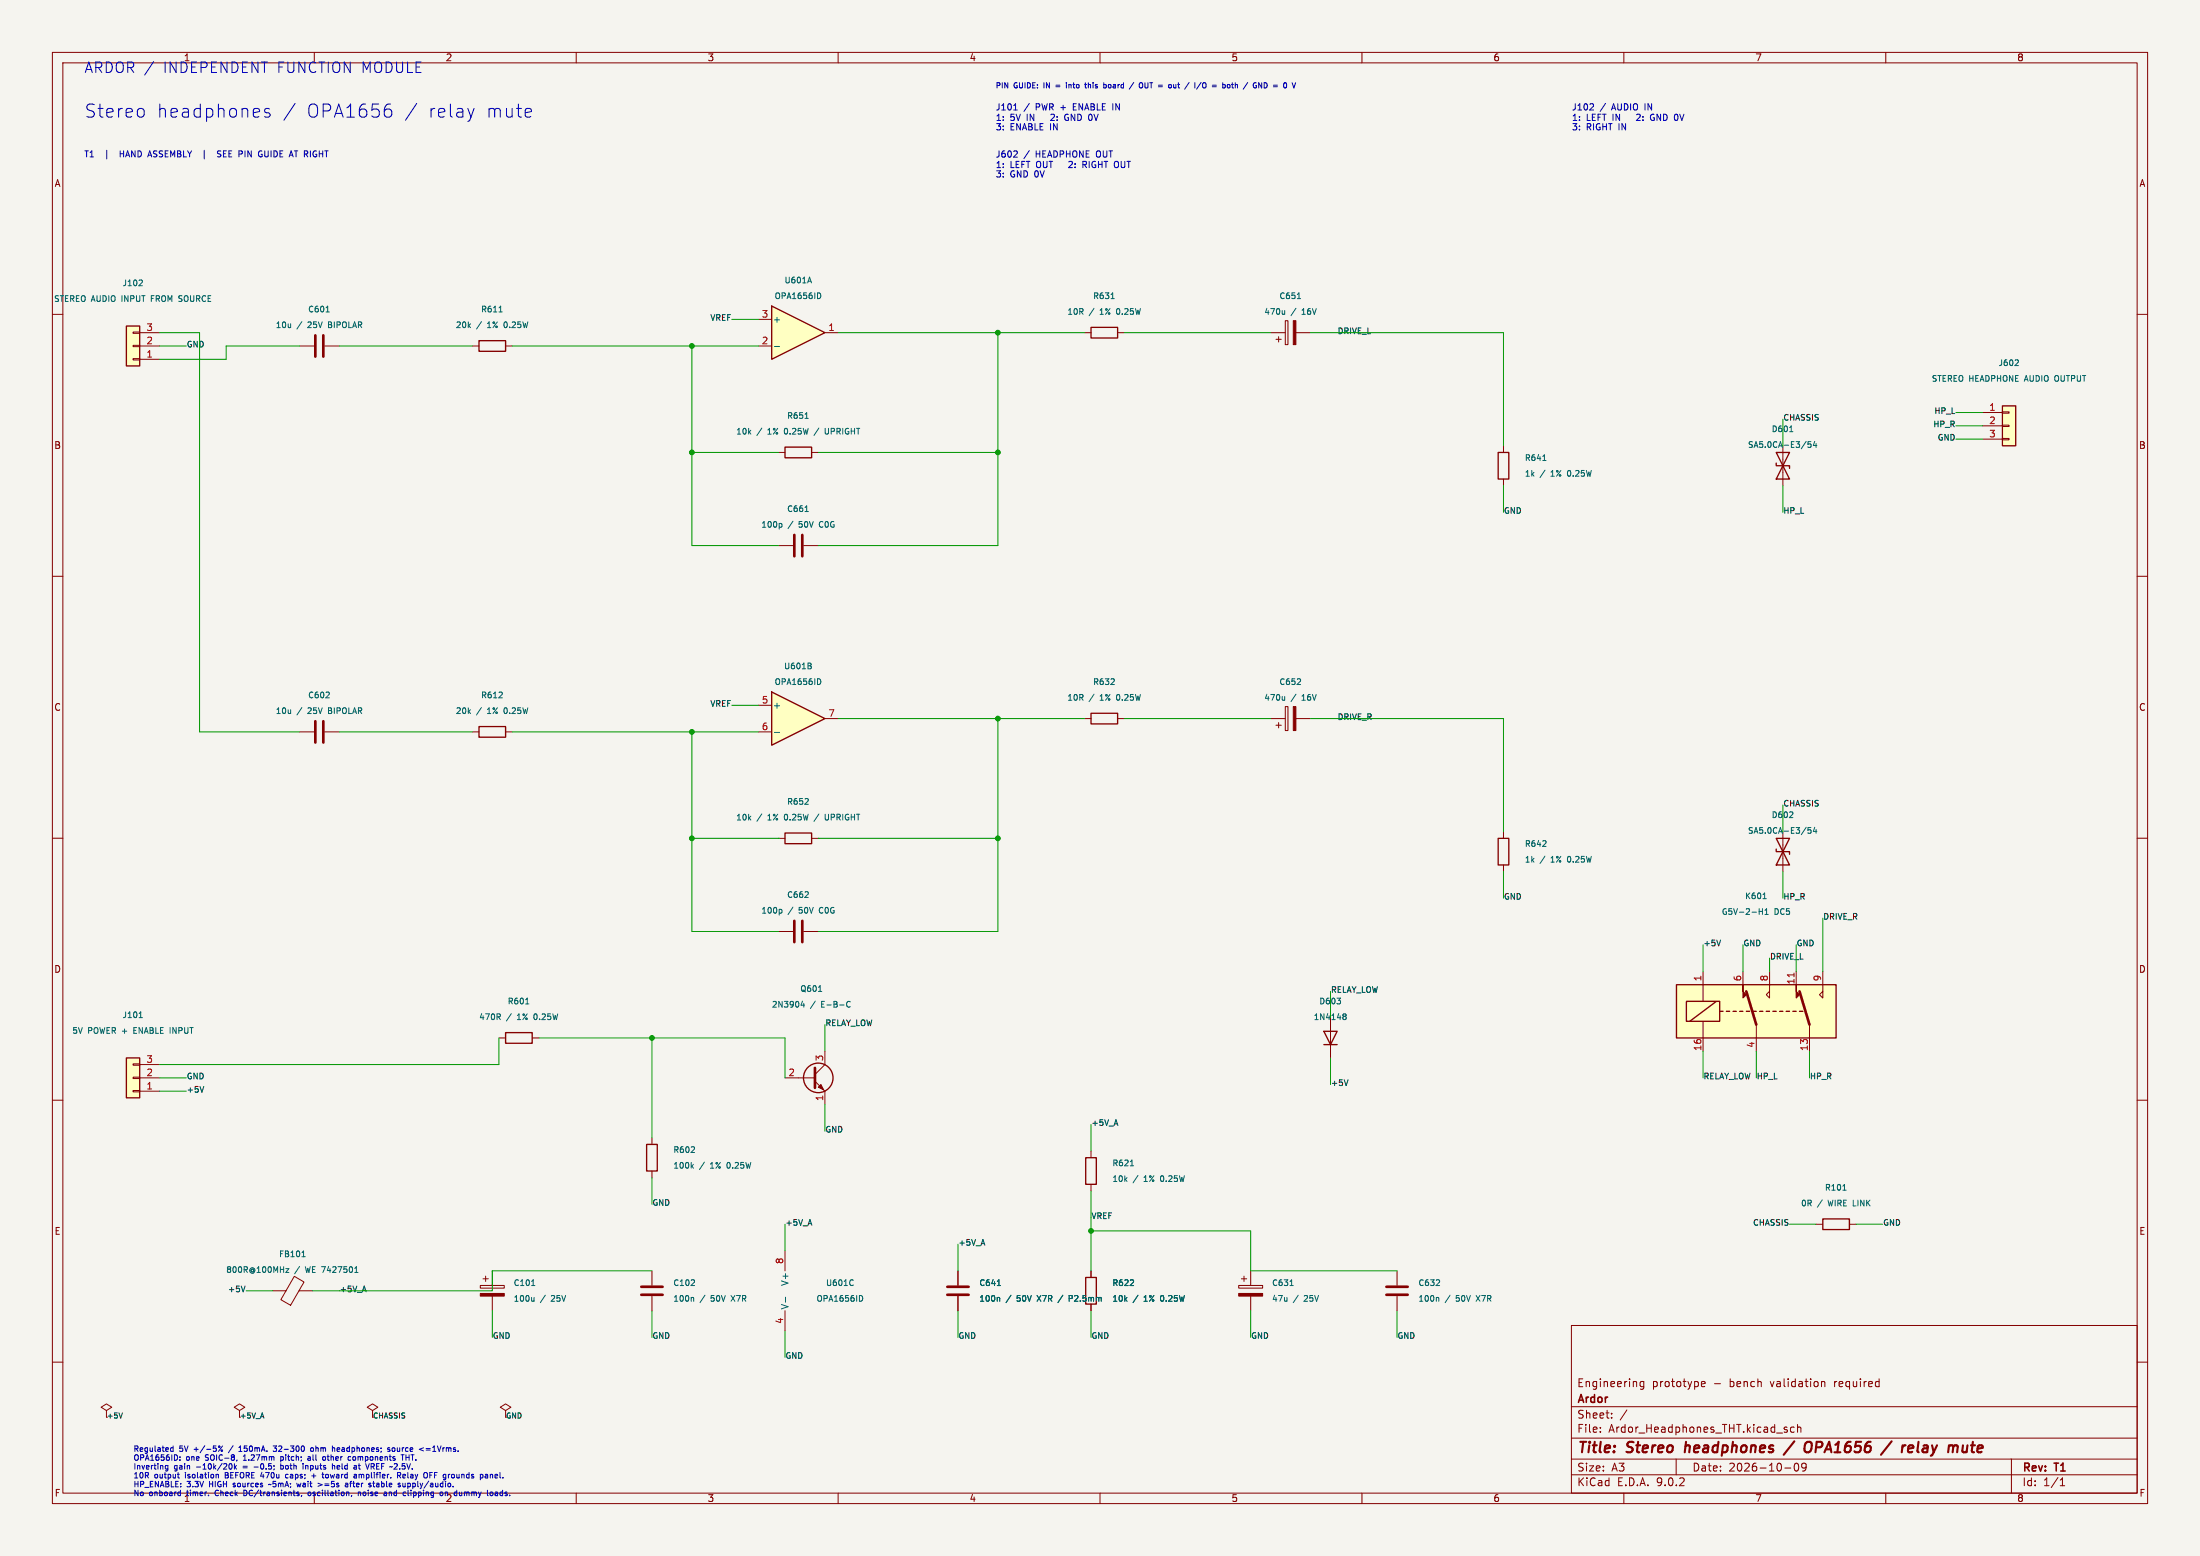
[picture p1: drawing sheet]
<svg xmlns="http://www.w3.org/2000/svg" width="420mm" height="297mm" viewBox="0 0 420 297" stroke-linecap="round" stroke-linejoin="round" font-family="sans-serif">
<path d="M0 0h420v297h-420z" fill="#f5f4ef" stroke="#f5f4ef" stroke-width=".19"/>
<g fill="none" stroke="#840000" stroke-width=".19">
<path d="M10 10h400v277h-400zM12 12h396v273h-396zM60 10v2M110 10v2M160 10v2M210 10v2M260 10v2M310 10v2M360 10v2M10 60h2M207 63.5h1.3M213.4 63.5h1.2"/>
<path d="M408 60h2M10 110h2M408 110h2M207 137.2h1.3M213.4 137.2h1.2M242.6 137.2h2.8M243.6 138.4h1M244.1 137.9v1M245.4 134.9h.5v4.5h-.5zM247.4 137.2h2.8M10 160h2M408 160h2"/>
<path d="M10 210h2M408 210h2M52.1 246.4h2.5M56.2 243.6l1.8 1.1-2.5 4.4-1.9-1zM57.1 246.4h2.6M300 253h108v32h-108zM10 260h2M20.3 269.2l1-.6-1-.6-1 .6 1 .6v1.3M45.7 269.2l1-.6-1-.6-1 .6 1 .6v1.3M71.1 269.2l1-.6-1-.6-1 .6 1 .6v1.3M300 278.5h108M300 274.5h108"/>
<path d="M300 268.5h108M305.5 273.2v.2M305.5 272.5v.1M307.7 270.5v.2M307.7 269.8v.1M310.6 269.1l-1.3 1.9M313.8 263.7v1.2l-.3 .3-.3-.1M313.8 263.8l-.4-.1-.3 .3 .1 .6h.6M320 278.5v3M324.8 264.2l.7-.2-.1-.2-.4-.1-.2 .2 .1 .7h.5M340.8 272.9l.4 .1v.2l-.2 .2h-.3M340.8 272.4l.4 .1"/>
<path d="M342.5 272.5l-.4-.1-.3 .3 .1 .6h.6M342.7 279.4l.2-.1a.8 .8 0 0 1 .5 .7 .8 .8 0 0 1-.5 .8l-.2-.2-.2-.4zM343.2 272.5l.2-.1 .3 .1 .1 .9M343.2 271.9v1.5M344.8 279.9l-.3 .3h-.3l-.3-.3 .2-.5 .4-.1 .2 .1a.99 .99 0 0 1-.3 1.4h-.3M347.7 263.8l.2-.1 .4 .1 .1 .9M347.7 263.7v1M384 278.5v6.5M408 260h2M60 285v2M110 285v2M160 285v2"/>
<path d="M210 285v2M260 285v2M300 281.5h108M310 285v2M340.7 280.2h1.2M360 285v2M393.3 283.6h.9M393.3 282.5l.4-.4v1.5"/>
</g>
<path d="M321.9 275.2l-.3 2M342.5 275.1l-2 2.6M344.7 275.5a.69 .69 0 0 1 1.1 0 1.47 1.47 0 0 1-.6 1.7l-.5-.1M361.1 275.1l-2 2.6M364.6 275.9l.6 .1 .1 .3-1 .2M365.1 277.1l-.2 .1M366.3 275.2l-.3 1.7 .3 .3M375.5 277l-.6 .2M375.6 275.9l-.2 1.3" fill="none" stroke="#840000" stroke-width=".4"/>
<path d="M212.1 57h.6M212.1 130.7h.6M212.7 129.7v.3M245.3 132.9v.8M245.3 133.6l-.2 .1M247.6 130.7h.7M248.2 129.7v.3M57.6 239.9h.7M57.8 238.9l.1-.1v1.1M54.6 242.1h.5l-.5 .8h.5M67.7 242.9h.6M67.9 241.9l.1-.1v1.1" fill="none" stroke="#006464" stroke-width=".19"/>
<path d="M246.9 134.9h.5v4.5h-.5z" fill="#840000" stroke="#840000" stroke-width=".19"/>
<path d="M208.3 62.5h5.1v2h-5.1zM208.3 136.1h5.1v2.1h-5.1z" fill="none" stroke="#840000" stroke-width=".25"/>
<path d="M147.3 58.4l10.2 5.1-10.2 5.1z" fill="#ffffc2"/>
<path d="M147.3 58.4l10.2 5.1-10.2 5.1z" fill="none" stroke="#840000" stroke-width=".25"/>
<path d="M144.8 61h2.5M144.8 66h2.5M157.5 63.5h2.5" fill="none" stroke="#840000" stroke-width=".19"/>
<path d="M154.5 52.9l.4 1.1M156.3 55.9a.59 .59 0 0 1 .4 .6 .59 .59 0 0 1-.4 .5M147.8 66.1h1" fill="none" stroke="#006464" stroke-width=".19"/>
<path d="M147.3 132.1l10.2 5.1-10.2 5z" fill="#ffffc2"/>
<g fill="none" stroke="#840000" stroke-width=".25">
<path d="M147.3 132.1l10.2 5.1-10.2 5z"/>
<circle cx="156.2" cy="205.7" r="2.82"/>
</g>
<path d="M148.6 104.1h2.8M153.4 104.1h2.8M144.8 134.6h2.5M144.8 139.7h2.5M157.5 137.2h2.5M149.9 205.7h5.7M155.6 206.4l1.9 1.9v2.5M157.5 200.7v2.5l-1.9 1.9M96.5 269.2l1-.6-1-.6-1 .6 1 .6v1.3" fill="none" stroke="#840000" stroke-width=".19"/>
<path d="M149.1 99.9l.2 .2v.3l-.2 .2M153.7 97.6h.6M147.8 139.8h1M154.6 127.1l.3 .2-.2 .4M154.7 126.6l.1 .2-.1 .2M156.3 129.6a.59 .59 0 0 1 .4 .5 .59 .59 0 0 1-.4 .6M153.2 191.1l-.3 .8h.7M153.4 191.5v.7M156.2 189.2h.7M162.3 191.2a.49 .49 0 0 0-.7 .5 .49 .49 0 0 0 .7 .4" fill="none" stroke="#006464" stroke-width=".19"/>
<path d="M151.6 102.1v4.1M153.2 102.1v4.1M155.6 203.8v3.8" fill="none" stroke="#840000" stroke-width=".51"/>
<path d="M156.2 207.5l.5-.5 .5 1z" fill="#840000" stroke="#840000" stroke-width=".19"/>
<path d="M24.1 201.9h2.6v7.7h-2.6z" fill="#ffffc2"/>
<path d="M149.9 85.3h5v2.1h-5zM91.4 138.7h5.1v2h-5.1zM149.9 159h5v2h-5zM96.5 197.1h5.1v2h-5.1zM24.1 201.9h2.6v7.7h-2.6z" fill="none" stroke="#840000" stroke-width=".25"/>
<g fill="none" stroke="#840000" stroke-width=".19">
<path d="M148.6 86.4h1.3M154.9 86.4h1.3M57.1 139.7h2.8M62 139.7h2.8M90.2 139.7h1.2M96.5 139.7h1.3M148.6 177.8h2.8M148.6 160h1.3M153.4 177.8h2.8M154.9 160h1.3M95.2 198.1h1.3M101.6 198.1h1.3"/>
<path d="M25.4 208.2h1.3v.2h-1.3zM25.4 205.6h1.3v.3h-1.3zM25.4 203.1h1.3v.2h-1.3zM26.7 208.3h3.8M26.7 205.7h3.8M26.7 203.2h3.8"/>
</g>
<g fill="none" stroke="#006464" stroke-width=".19">
<path d="M153.7 79.9h.6M156.3 81.7l-.9 1.4M157.5 81.8v.9l.5 .2M62.2 133.2h.7M62.8 132.2v.4M95.2 133.2h.7M95.8 132.2v.4M153.6 153.5h.7M154.3 152.5v.4M156.3 155.4l-.9 1.4M157.5 155.4v.9l.5 .2M149.1 173.6l.2 .2v.3l-.2 .2"/>
<path d="M153.6 171.3h.7M154.3 170.3v.4M26.6 194.2h.6M26.8 193.3l.1-.2v1.1M32.5 196.1v1.1M95.2 194.1l.3 .5M95.5 193.6v.4M100.3 191.6h.7"/>
</g>
<path d="M60.2 137.7v4M61.7 137.7v4M151.6 175.8v4M153.2 175.8v4" fill="none" stroke="#840000" stroke-width=".51"/>
<path d="M382.3 77.5h2.5v7.6h-2.5z" fill="#ffffc2"/>
<path d="M91.4 65h5.1v2.1h-5.1zM382.3 77.5h2.5v7.6h-2.5z" fill="none" stroke="#840000" stroke-width=".25"/>
<path d="M57.1 66h2.8M62 66h2.8M90.2 66h1.2M96.5 66h1.3M378.5 78.7h3.8M382.3 78.6h1.2v.3h-1.2zM378.5 81.3h3.8M378.5 83.8h3.8M382.3 81.2h1.2v.2h-1.2zM382.3 83.7h1.2v.2h-1.2z" fill="none" stroke="#840000" stroke-width=".19"/>
<path d="M62.2 59.5h.7M95.3 59.5h.6M385.1 68.7l.2 .2v.3l-.7 .6h.7" fill="none" stroke="#006464" stroke-width=".19"/>
<path d="M60.2 64v4.1M61.7 64v4.1" fill="none" stroke="#840000" stroke-width=".51"/>
<path d="M24.1 62.2h2.6v7.7h-2.6z" fill="#ffffc2"/>
<path d="M24.1 62.2h2.6v7.7h-2.6zM286 86.4h2v5h-2zM339.1 86.4h2.5l-2.5 5h2.5zM339.1 88.4v.5h2.5v.5M286 160h2v5.1h-2zM339.1 160h2.5l-2.5 5.1h2.5zM339.1 162.1v.5h2.5v.5M252.7 196.9h2.6l-1.3 2.5zM252.7 199.4h2.6M123.4 218.4h2.1v5.1h-2.1zM348 232.7h5.1v2h-5.1z" fill="none" stroke="#840000" stroke-width=".25"/>
<g fill="none" stroke="#840000" stroke-width=".19">
<path d="M25.4 68.5h1.3v.2h-1.3zM25.4 65.9h1.3v.3h-1.3zM25.4 63.4h1.3v.2h-1.3zM26.7 68.6h3.8M26.7 66h3.8M26.7 63.5h3.8M287 85.1v1.3M287 91.4v1.3M340.4 85.1v7.6M287 158.8v1.2M340.4 158.8v7.6M287 165.1v1.3"/>
<path d="M254 194.3v7.6M124.5 217.2v1.2M124.5 223.5v1.3M149.9 238.8v3.8M346.7 233.7h1.3M353.1 233.7h1.2M124.5 242.6v2.8M124.5 247.4v2.8M149.9 250.2v3.8M182.9 242.6v2.8M182.9 247.4v2.8M236.5 245.4h4.5v.5h-4.5z"/>
<path d="M237 244.1h1M237.5 243.6v1M238.8 242.6v2.8M238.8 247.4v2.8M266.7 242.6v2.8M266.7 247.4v2.8"/>
</g>
<g fill="none" stroke="#006464" stroke-width=".19">
<path d="M27 53.4l.2 .3-.1 .2-.6 .6h.7M294.5 87.9h.6M341.6 82.4h.7M345.7 84.3h-.5l-.1 .5h.6v.5l-.2 .1-.4-.1M346.4 84.2l-.2 .8h.7M346.7 84.7v.7M341.6 156.1h.7M342.2 155.1v.3M345.7 158h-.5l-.1 .5 .6-.1v.6l-.2 .1-.4-.1M346.4 157.9l-.2 .8h.7M346.7 158.3v.8M294.5 161.6h.6"/>
<path d="M295.1 160.6v.3M255.2 190.5h.7l-.4 .4M255.9 191v.5M256.5 193.9l.1 .1M256.5 193.6h.4l.1 .2-.2 .2M256.6 194h.2M256.6 194h-.1M256.8 194l.2 .2-.1 .3-.4 .1M131.9 220h.7M132.5 219v.4M132.1 222.6l.3 .4M132.4 222.2l-.4 .5"/>
<path d="M351.8 227.2h.6M131.9 245.4h.7M132.3 247.6l.1 .2v.6M132.5 244.4v.4M150 247.6v1M162.7 244.3l.2 .1M162.9 245.3l-.2 .1M164.3 247.3a.59 .59 0 0 1 .4 .5 .59 .59 0 0 1-.4 .6M190.4 245.4h.6M190.7 247.6l.2 .2v.6M202.9 247.2l-.9 1.4M204.1 247.9h.4"/>
<path d="M204.5 247.3h-.4v1.1M246.3 245.4h.6M274.1 245.4h.7M274.5 247.6l.2 .2v.6M274.8 244.4v.4"/>
</g>
<path d="M122.4 245.6h4.1M122.4 247.1h4.1M180.8 245.6h4.1M180.8 247.1h4.1M264.7 245.6h4M264.7 247.1h4" fill="none" stroke="#840000" stroke-width=".51"/>
<path d="M236.5 246.9h4.5v.5h-4.5z" fill="#840000" stroke="#840000" stroke-width=".19"/>
<path d="M320 188h30.5v10.1h-30.5z" fill="#ffffc2"/>
<g fill="none" stroke="#840000" stroke-width=".25">
<path d="M320 188h30.5v10.1h-30.5zM321.9 191.1h6.4v3.8h-6.4zM327.7 191.1l-5.1 3.8M328.3 193h.6M329.6 193h.6M330.8 193h.7M332.1 193h.6M333.4 193h.6M334.6 193h.7M335.9 193h.6M337.2 193h.6M338.5 193h.6"/>
<path d="M339.7 193h.7M341 193h.6M342.3 193h.6M343.5 193h.7M207.3 221h2v5.1h-2zM207.3 243.8h2v5.1h-2z"/>
</g>
<g fill="none" stroke="#840000" stroke-width=".19">
<path d="M242.6 63.5h2.8M243.6 64.8h1M244.1 64.3v1M245.4 61.2h.5v4.6h-.5zM247.4 63.5h2.8M325.1 185.4v5.7M325.1 194.9v5.8M332.7 185.4v2.6M335.3 195.6v5.1M337.8 185.4v5.1l-.6-.6 .6-.7M342.9 185.4v2.6M345.4 195.6v5.1"/>
<path d="M348 185.4v5.1l-.7-.6 .7-.7M208.3 219.7v1.3M208.3 226.1v1.2M91.7 245.4h4.6v.5h-4.6zM92.2 244.1h1M92.7 243.6v1M94 242.6v2.8M94 247.4v2.8M182.9 242.6v2.8M182.9 247.4v2.8M208.3 242.6v1.2M208.3 248.9v1.3"/>
</g>
<g fill="#840000" stroke="#840000" stroke-width=".19">
<path d="M332.7 188v1.2l.7 .7-.7 .6z"/>
<path d="M342.9 188v1.2l.6 .7-.6 .6z"/>
<path d="M91.7 246.9h4.6v.5h-4.6z"/>
<path d="M246.9 61.2h.5v4.6h-.5z"/>
</g>
<path d="M333.4 189.2l1.9 6.4M343.5 189.2l1.9 6.4" fill="none" stroke="#840000" stroke-width=".51"/>
<path d="M342.5 185.7v.7" fill="none" stroke="#a90000" stroke-width=".19"/>
<g fill="none" stroke="#006464" stroke-width=".19">
<path d="M245.3 59.3v.7M245.3 59.9l-.2 .1M247.7 57h.6M335.8 173.4v1.1M335.8 174h.7M336.5 173.4v1.1M336.6 171.5h.6M336.8 170.6l.1-.2v1.1M336.9 174.5h.7M336.9 173.8l.3-.4v1.1M215.8 222.5h.6M101.5 245.4h.6"/>
<path d="M102 247.6v.8M102 248.3l-.2 .1M190.4 245.4h.6M190.7 247.6l.2 .2v.6M202.9 247.2l-.9 1.4M204.1 247.9h.4M204.5 247.3h-.4v1.1M215.7 245.4h.7M216.4 244.4v.4"/>
</g>
<path d="M328.5 179.4l-.4 1.1M38.9 207.4l-.4 1.1M257.3 206.1l-.3 1.1M46.8 245.5l-.4 1.1M23.4 269.7l-.4 1" fill="none" stroke="#0f0f0f" stroke-width=".19"/>
<g fill="none" stroke="#009600" stroke-width=".19">
<path d="M30.5 63.5h7.6v76.2h19M30.5 66h5.1M57.1 66h-13.9v2.6h-12.7M64.8 66h25.4M97.8 66h47M132.1 66v38.1h16.5M139.7 61h5.1M160 63.5h47M190.5 63.5v40.6h-34.3M214.6 63.5h28M250.2 63.5h36.8v21.6M373.4 78.7h5.1"/>
<path d="M132.1 86.4h16.5M156.2 86.4h34.3M287 92.7v5.1M340.4 80v5.1M340.4 92.7v5.1M373.4 81.3h5.1M373.4 83.8h5.1M64.8 139.7h25.4M97.8 139.7h47M132.1 139.7v38.1h16.5M139.7 134.6h5.1M160 137.2h47"/>
<path d="M190.5 137.2v40.6h-34.3M214.6 137.2h28M250.2 137.2h36.8v21.6M340.4 153.7v5.1M132.1 160h16.5M148.6 160h.1M156.2 160h.1M156.2 160h34.3M287 166.4v5.1M340.4 166.4v5.1M348 175.3v10.1M95.2 198.1v5.1h-64.7"/>
<path d="M102.9 198.1h47v7.6M124.5 198.1v19.1M157.5 195.6v5.1M254 189.2v5.1M325.1 180.3v5.1M332.7 180.3v5.1M337.8 182.9v2.5M342.9 180.3v5.1M30.5 208.3h5.1M30.5 205.7h5.1M157.5 210.8v5.1M208.3 214.6v5.1"/>
<path d="M254 201.9v5.1M325.1 200.7v5M335.3 200.7v5M345.4 200.7v5M124.5 224.8v5.1M149.9 233.7v5.1M182.9 237.5v5.1M208.3 234.9h30.5v7.7h27.9M208.3 227.3v15.3M341.6 233.7h5.1M354.3 233.7h5.1M47 246.4h5.1"/>
<path d="M94 250.2v5.1M124.5 242.6h-30.5v3.8h-34.3M124.5 250.2v5.1M149.9 254v5.1M182.9 250.2v5.1M208.3 250.2v5.1M238.8 250.2v5.1M266.7 250.2v5.1"/>
</g>
<g fill="none" stroke="#0000c2" stroke-width=".19">
<path d="M29.3 11.7l-1.7 2.6M56.3 19.7l-2.1 3.3M74.1 19.9h.5M79.6 19.7l-2.2 3.3M201.6 16.3h.7M201.6 16.6h.7M203.6 15.8v.1M203.6 16.1v.7M205.5 19.8h-.6v1.2h.6M207.1 16.1h.3M207.2 15.8v.8l.2 .2M210.7 16.2l.3-.1 .2 .2-.1 .4h-.4"/>
<path d="M216.4 15.7l-.8 1.3M218 15.8l.1 .3-.1 .6M218.6 15.8v.8l.4 .2M224.5 16.1v.7M224.5 16.7l-.2 .1M224.8 16.1h.4M227 15.7l-.9 1.3M228.1 15.8v1M229.6 15.9l.4-.1 .2 .3-.1 .6-.3 .1-.2-.2M233.4 16.2l.3-.1 .2 .2-.1 .4h-.4M233.4 15.8v1M234.3 16.2h.5"/>
<path d="M235.1 16.1h.4M235.2 15.8v.8M235.8 16.2h.4v.6M235.8 15.8v1M239.7 16.4h.2v.3l-.2 .1M239.7 15.8h.1M240.3 16.8v-1l.6 1M241.9 16v.6M304.1 19.9l.1 .4-.7 .7h.7M22.9 28.8v1.1M22.9 29.3h.7M27.3 20.8l.2 .4v.7l-.2 .3"/>
<path d="M39 28.7v1.6M42.2 28.9l-.5-.1-.2 .2 .1 .3 .5 .2v.3l-.6 .1M42.7 29.3h.3M43.2 28.8h-.5v1.1h.5M50.6 29.8l.5 .1M51.5 20.8l-.6-.1-.4 .4 .1 .3 .9 .2 .1 .3-.1 .3-.3 .2-.7-.2M74.3 20.8l.5 .5v.6l-.5 .5M90.5 20.7l-.6 1.7M101.1 20.7l.2 .1 .2 .5-1.2 .2M101.3 22.2l-.2 .2M193.5 21h.7M194.1 28.9l.1 .4-.7 .7h.7"/>
<path d="M201.2 22.3l-.6 .7h.7M203.4 22a.62 .62 0 0 0 .4 1M204.7 31.3l-.7 .7h.7M204.9 20.4h.4M206.7 30.8v1.2M207 31.4l.4 .6M207.3 31.4h-.6M313.1 22.3l-.7 .7h.7M315.2 22a.62 .62 0 0 0 .4 1M32.1 279.7v.9l-.2 .2-.3-.1M32.1 279.8l-.3-.1-.2 .2 .1 .5h.4M33.1 276v1"/>
<path d="M33.1 276.4l-.3-.1-.2 .2 .1 .5h.4M34.4 278.6v.1M34.4 278.1v.1M42.5 276l-.8 1M44.3 279.8l-.1 .6h-.2l-.2-.2M44.5 275.9l-.9 1.4M44.8 279.4v1M45.2 279.7l-.4 .4M45.3 278.7l-.1 .2M45.6 277h.6M45.6 276.3l.3-.3v1M46.5 278.7h.6"/>
<path d="M52.2 276.9l.5 .1M52.2 276h.6l-.3 .4h.2M53.6 278.7h.3M53.6 278v1.1M53.6 279.4v1M53.9 278l-.3 .1M53.9 279.7l-.3 .1M57.9 279.7v.7M58.4 279.7v.7M58.7 279.7l-.3 .1M58.8 278.1l.3-.1 .2 .2M59.3 278.3l-.5 .2 .1 .2h.4"/>
<path d="M59.4 276.4l.1-.1 .3 .1v.6l-.4-.1zM61.7 278.1l.1-.1 .3 .1v.6l-.4-.1zM63.5 279.8h.4v.6M63.5 279.4v1M63.6 276.3l.3 .2v.5M64.5 276.3l-.1 .2v.4l.1 .1M64.5 279.7l-.1 .2v.4l.1 .1M64.9 276.6l-.5 .1M64.9 280l-.5 .1M66.6 278.7h.4M67.4 278.2l.1 .5M68.1 279.9v.5"/>
<path d="M68.1 280h-.1M68.6 279.4v.9l.2 .1M71.1 279.9l.4 .5M74.4 276.4l-.2-.1-.2 .2 .1 .1 .3 .1v.3h-.4M75.3 276.4l-.2-.1-.2 .2v.4l.4 .1M76.9 277.7v1M77.5 277.7v1M77.5 278.2h.6M80.9 276.3l-.8 .3 .8 .3M81.4 276.5h.8M81.4 276.8h.8M34 282l.3 .1"/>
<path d="M34.5 284.4v1.1M34.5 285.4l-.3 .1M41.3 281.5h.4v.6M44.9 280l.3 .4M46.6 284.4v1.1h.2M48.5 280h.8M50 281l-.2 .8h.6M51.7 283.4h-.4M54.1 280.2l-.2 .2h-.3M55 281.5l-.3-.1-.2 .2 .1 .5h.4M56.7 283.1l.2 .7 .2-.5 .2 .5M56.8 285.1l.3 .1v.1l-.3 .2"/>
<path d="M56.8 284.8h.3M57.6 285.4l-.1 .2M59.3 284.9l-.3-.1-.2 .2 .1 .4h.4M59.5 281.7h.8M59.9 281.3v.8M60.7 283.1l.8 .3-.8 .3M61.6 281.1v.9M62.2 281.6v.4l.3 .1M66 283.2h.4v.6M66.4 283.4l-.5 .2 .2 .2h.3M66.8 283.1h.4M67.2 285.4l-.1 .2"/>
<path d="M67.7 281.4l.4 .2v.5M68.1 280.4h-.1M68.1 282.1h-.4M68.1 281.7h-.4M68.4 284.9l.4-.1 .1 .7M68.4 284.8v.7M68.6 281.4v.7M68.9 281.4l-.3 .1M70.7 283.5l.2 .1-.2 .2M71.3 282.8v.9l.3 .1M73.5 284.8l.3 .1v.6M73.8 285.4l-.3 .1"/>
<path d="M73.8 285l-.3 .1M75.9 281.1v1M76.2 281.6l.3 .5M76.4 283.5v.3M76.5 281.3l-.1 .3h-.5M76.9 283.1l.1 .7 .4-.1M77.4 283.1v.7M77.4 281.6l-.1-.2-.4 .2 .1 .5h.4M77.4 281.7l-.5 .1M77.9 284.4v.9l.2 .2M82.1 281.6h.3M82.6 281.1h-.5v1"/>
<path d="M84 285.3l.2 .2 .3-.1M85 284.8v.7M85.5 284.9v.6M87.2 284.4v1.1M88.2 285.4l-.3 .1M88.2 284.8v.7M92.8 281.4l.3 .1v.6M93.1 282.1h-.3M93.1 281.7h-.3M93.6 281.4v.7M93.9 281.4l-.3 .1M94.6 284.8h.4v.7"/>
<path d="M95 285l-.5 .2 .2 .3 .3-.1"/>
<circle cx="41.9" cy="276.1" r=".15"/>
<circle cx="42.4" cy="276.9" r=".15"/>
</g>
<g fill="#009600" stroke="#009600" stroke-width=".19">
<circle cx="208.3" cy="234.9" r=".46"/>
<circle cx="132.1" cy="66" r=".46"/>
<circle cx="132.1" cy="86.4" r=".46"/>
<circle cx="132.1" cy="139.7" r=".46"/>
<circle cx="132.1" cy="160" r=".46"/>
<circle cx="190.5" cy="160" r=".46"/>
<circle cx="124.5" cy="198.1" r=".46"/>
<circle cx="190.5" cy="86.4" r=".46"/>
<circle cx="190.5" cy="63.5" r=".46"/>
<circle cx="190.5" cy="137.2" r=".46"/>
</g>
<g font-size="3.5" fill="#0000c2">
<text x="16" y="22.7">Stereo</text>
<text x="29.8" y="22.7">headphones</text>
<text x="58.3" y="22.7">OPA1656</text>
<text x="81.4" y="22.7">relay</text>
<text x="92.4" y="22.7">mute</text>
</g>
<g font-size="2.8" fill="#0000c2">
<text x="16" y="14.2">ARDOR /</text>
<text x="31.1" y="14.2">INDEPENDENT FUNCTION MODULE</text>
</g>
<g font-size="2.8" fill="#840000">
<text x="301" y="277.9">Title:</text>
<text x="310.6" y="277.9">Stereo</text>
<text x="322.5" y="277.9">headphones</text>
<text x="342.5" y="277.9">/</text>
<text x="347" y="277.9">OPA1656</text>
<text x="362.7" y="277.9">/</text>
<text x="367.1" y="277.9">relay</text>
<text x="376.8" y="277.9">mute</text>
</g>
<g font-size="2.1" fill="#840000">
<text x="301" y="268.2">Ardor</text>
<text x="301" y="265">Engineering</text>
<text x="315.4" y="265">prototype</text>
<text x="327.2" y="265">-</text>
<text x="330.3" y="265">bench</text>
<text x="338.3" y="265">validation</text>
<text x="350.6" y="265">required</text>
<text x="301" y="273.7">File:</text>
<text x="301" y="271">Sheet:</text>
<text x="307.1" y="273.7">Ardor_Headphones_THT.kicad_sch</text>
<text x="301" y="281.1">Size:</text>
<text x="307.6" y="281.1">A3</text>
<text x="323" y="281.1">Date:</text>
<text x="330" y="281.1">2026-10-09</text>
<text x="386" y="281.3">Rev:</text>
<text x="392.4" y="281.3">T1</text>
<text x="301" y="283.9">KiCad</text>
<text x="308.7" y="283.9">E.D.A.</text>
<text x="316.3" y="283.9">9.0.2</text>
<text x="386" y="283.9">Id:</text>
<text x="390.1" y="283.9">1/1</text>
</g>
<g font-size="1.8" fill="#0000c2">
<text x="35" y="11.9">1</text>
<text x="35" y="286.9">1</text>
<text x="85" y="286.9">2</text>
</g>
<g font-size="1.8" fill="#840000">
<text x="85" y="11.9">2</text>
<text x="135" y="11.9">3</text>
<text x="185" y="11.9">4</text>
<text x="235" y="11.9">5</text>
<text x="285" y="11.9">6</text>
<text x="335" y="11.9">7</text>
<text x="385" y="11.9">8</text>
<text x="10.3" y="35.9">A</text>
<text x="408.3" y="35.9">A</text>
<text x="10.3" y="85.9">B</text>
<text x="408.2" y="85.9">B</text>
<text x="10.3" y="135.9">C</text>
<text x="408.2" y="135.9">C</text>
<text x="10.3" y="185.9">D</text>
<text x="408.2" y="185.9">D</text>
<text x="10.3" y="235.9">E</text>
<text x="408.3" y="235.9">E</text>
<text x="10.3" y="285.9">F</text>
<text x="135" y="286.9">3</text>
<text x="185" y="286.9">4</text>
<text x="235" y="286.9">5</text>
<text x="285" y="286.9">6</text>
<text x="335" y="286.9">7</text>
<text x="385" y="286.9">8</text>
<text x="408.3" y="285.9">F</text>
</g>
<g font-size="1.8" fill="#a90000">
<text x="27.9" y="65.8">2</text>
<text x="27.9" y="63.2">3</text>
<text x="145.3" y="60.7">3</text>
<text x="145.3" y="65.8">2</text>
<text x="158" y="63.2">1</text>
<text x="27.9" y="68.3">1</text>
<text x="379.7" y="78.5">1</text>
<text x="379.7" y="81">2</text>
<text x="379.7" y="83.6">3</text>
<text x="145.3" y="134.4">5</text>
<text x="158" y="136.9">7</text>
<text x="145.3" y="139.4">6</text>
<text x="324.9" y="187.4" transform="rotate(-90 324.9 187.4)">1</text>
<text x="332.5" y="187.4" transform="rotate(-90 332.5 187.4)">6</text>
<text x="337.6" y="187.4" transform="rotate(-90 337.6 187.4)">8</text>
<text x="342.6" y="188" transform="rotate(-90 342.6 188)">11</text>
<text x="347.7" y="187.4" transform="rotate(-90 347.7 187.4)">9</text>
<text x="27.9" y="202.9">3</text>
<text x="157.2" y="202.6" transform="rotate(-90 157.2 202.6)">3</text>
<text x="324.9" y="200.7" transform="rotate(-90 324.9 200.7)">16</text>
<text x="335" y="200.1" transform="rotate(-90 335 200.1)">4</text>
<text x="345.2" y="200.7" transform="rotate(-90 345.2 200.7)">13</text>
<text x="27.9" y="208">1</text>
<text x="27.9" y="205.5">2</text>
<text x="150.4" y="205.5">2</text>
<text x="157.2" y="210.3" transform="rotate(-90 157.2 210.3)">1</text>
<text x="149.6" y="241.4" transform="rotate(-90 149.6 241.4)">8</text>
<text x="149.6" y="252.8" transform="rotate(-90 149.6 252.8)">4</text>
</g>
<g font-size="1.8" fill="#006464">
<text x="147.4" y="61.8">+</text>
<text x="147.4" y="135.5">+</text>
<text x="150.7" y="245.6" transform="rotate(-90 150.7 245.6)">V+</text>
<text x="150.7" y="250.1" transform="rotate(-90 150.7 250.1)">V-</text>
</g>
<g font-size="1.7" fill="#0000c2">
<text x="190" y="21.4">J101</text>
<text x="190" y="23.4">1:</text>
<text x="192.8" y="23.4">5V</text>
<text x="195.5" y="21.4">/</text>
<text x="196.1" y="23.4">IN</text>
<text x="197.9" y="21.4">PWR +</text>
<text x="201.4" y="23.4">2:</text>
<text x="204.2" y="23.4">GND 0V</text>
<text x="205.4" y="21.4">ENABLE IN</text>
<text x="300" y="21.4">J102</text>
<text x="300" y="23.4">1:</text>
<text x="302.8" y="23.4">LEFT IN</text>
<text x="305.5" y="21.4">/</text>
<text x="307.9" y="21.4">AUDIO IN</text>
<text x="313.2" y="23.4">2:</text>
<text x="316" y="23.4">GND 0V</text>
<text x="190" y="25.2">3:</text>
<text x="192.8" y="25.2">ENABLE IN</text>
<text x="300" y="25.2">3:</text>
<text x="302.8" y="25.2">RIGHT IN</text>
<text x="190" y="34.2">3:</text>
<text x="190" y="30.4">J602</text>
<text x="190" y="32.4">1:</text>
<text x="192.8" y="34.2">GND 0V</text>
<text x="192.8" y="32.4">LEFT OUT</text>
<text x="195.5" y="30.4">/</text>
<text x="197.9" y="30.4">HEADPHONE</text>
<text x="204.8" y="32.4">2:</text>
<text x="207.6" y="32.4">RIGHT OUT</text>
<text x="209.6" y="30.4">OUT</text>
</g>
<g font-size="1.6" fill="#0000c2">
<text x="16" y="30.4">T1</text>
<text x="20.2" y="30.4">|</text>
<text x="23.5" y="30.4">HAND ASSEMBLY</text>
<text x="43.2" y="30.4">SEE PIN</text>
<text x="51.5" y="30.4">GUIDE</text>
<text x="57.7" y="30.4">AT RIGHT</text>
</g>
<g font-size="1.5" fill="#006464">
<text x="10.2" y="57.8">STEREO AUDIO</text>
<text x="23.3" y="54.8">J102</text>
<text x="23.4" y="57.8">INPUT</text>
<text x="29.2" y="57.8">FROM SOURCE</text>
<text x="58.7" y="59.8">C601</text>
<text x="91.7" y="59.8">R611</text>
<text x="147.8" y="57.3">OPA1656ID</text>
<text x="149.7" y="54.3">U601A</text>
<text x="208.6" y="57.3">R631</text>
<text x="244.1" y="57.3">C651</text>
<text x="52.5" y="62.8">10u</text>
<text x="56.7" y="62.8">/</text>
<text x="58.9" y="62.8">25V</text>
<text x="63" y="62.8">BIPOLAR</text>
<text x="86.9" y="62.8">20k</text>
<text x="91" y="62.8">/</text>
<text x="93.2" y="62.8">1%</text>
<text x="96.6" y="62.8">0.25W</text>
<text x="203.7" y="60.3">10R</text>
<text x="207.9" y="60.3">/</text>
<text x="210.2" y="60.3">1%</text>
<text x="213.5" y="60.3">0.25W</text>
<text x="241.3" y="60.3">470u</text>
<text x="246.5" y="60.3">/</text>
<text x="248.7" y="60.3">16V</text>
<text x="381.4" y="70.1">J602</text>
<text x="368.7" y="73.1">STEREO HEADPHONE</text>
<text x="386.7" y="73.1">AUDIO</text>
<text x="392.6" y="73.1">OUTPUT</text>
<text x="140.4" y="83.1">10k</text>
<text x="144.5" y="83.1">/</text>
<text x="146.7" y="83.1">1%</text>
<text x="150.1" y="83.1">0.25W</text>
<text x="150.2" y="80.1">R651</text>
<text x="158.3" y="83.1">UPRIGHT</text>
<text x="338.1" y="82.7">D601</text>
<text x="291" y="88.2">R641</text>
<text x="333.6" y="85.7">SA5.0CA-E3/54</text>
<text x="291" y="91.2">1k</text>
<text x="294" y="91.2">/</text>
<text x="296.2" y="91.2">1%</text>
<text x="299.6" y="91.2">0.25W</text>
<text x="145.2" y="100.9">100p</text>
<text x="150.2" y="97.9">C661</text>
<text x="150.4" y="100.9">/</text>
<text x="152.7" y="100.9">50V</text>
<text x="156.8" y="100.9">C0G</text>
<text x="147.8" y="130.9">OPA1656ID</text>
<text x="149.6" y="127.9">U601B</text>
<text x="208.6" y="130.9">R632</text>
<text x="244.1" y="130.9">C652</text>
<text x="52.5" y="136.5">10u</text>
<text x="56.7" y="136.5">/</text>
<text x="58.7" y="133.5">C602</text>
<text x="58.9" y="136.5">25V</text>
<text x="63" y="136.5">BIPOLAR</text>
<text x="86.9" y="136.5">20k</text>
<text x="91" y="136.5">/</text>
<text x="91.7" y="133.5">R612</text>
<text x="93.2" y="136.5">1%</text>
<text x="96.6" y="136.5">0.25W</text>
<text x="203.7" y="133.9">10R</text>
<text x="207.9" y="133.9">/</text>
<text x="210.2" y="133.9">1%</text>
<text x="213.5" y="133.9">0.25W</text>
<text x="241.3" y="133.9">470u</text>
<text x="246.5" y="133.9">/</text>
<text x="248.7" y="133.9">16V</text>
<text x="150.2" y="153.8">R652</text>
<text x="140.4" y="156.8">10k</text>
<text x="144.5" y="156.8">/</text>
<text x="146.7" y="156.8">1%</text>
<text x="150.1" y="156.8">0.25W</text>
<text x="158.3" y="156.8">UPRIGHT</text>
<text x="291" y="161.8">R642</text>
<text x="333.6" y="159.3">SA5.0CA-E3/54</text>
<text x="338.1" y="156.3">D602</text>
<text x="291" y="164.8">1k</text>
<text x="294" y="164.8">/</text>
<text x="296.2" y="164.8">1%</text>
<text x="299.6" y="164.8">0.25W</text>
<text x="150.2" y="171.6">C662</text>
<text x="333" y="171.8">K601</text>
<text x="145.2" y="174.6">100p</text>
<text x="150.4" y="174.6">/</text>
<text x="152.7" y="174.6">50V</text>
<text x="156.8" y="174.6">C0G</text>
<text x="328.6" y="174.8">G5V-2-H1</text>
<text x="338.7" y="174.8">DC5</text>
<text x="96.8" y="191.9">R601</text>
<text x="152.7" y="189.5">Q601</text>
<text x="251.8" y="191.9">D603</text>
<text x="13.7" y="197.5">5V</text>
<text x="16.8" y="197.5">POWER +</text>
<text x="23.3" y="194.5">J101</text>
<text x="25.9" y="197.5">ENABLE</text>
<text x="33" y="197.5">INPUT</text>
<text x="91.4" y="194.9">470R</text>
<text x="96.7" y="194.9">/</text>
<text x="98.9" y="194.9">1%</text>
<text x="102.3" y="194.9">0.25W</text>
<text x="147.3" y="192.5">2N3904</text>
<text x="154.7" y="192.5">/</text>
<text x="156.9" y="192.5">E-B-C</text>
<text x="250.7" y="194.9">1N4148</text>
<text x="128.4" y="220.3">R602</text>
<text x="128.4" y="223.3">100k</text>
<text x="133.5" y="223.3">/</text>
<text x="135.8" y="223.3">1%</text>
<text x="139.2" y="223.3">0.25W</text>
<text x="212.3" y="222.8">R621</text>
<text x="212.3" y="225.8">10k</text>
<text x="216.3" y="225.8">/</text>
<text x="218.5" y="225.8">1%</text>
<text x="221.9" y="225.8">0.25W</text>
<text x="348.3" y="227.5">R101</text>
<text x="343.7" y="230.5">0R</text>
<text x="346.9" y="230.5">/</text>
<text x="349.2" y="230.5">WIRE LINK</text>
<text x="43.1" y="243.2">800R@100MHz</text>
<text x="53.2" y="240.2">FB101</text>
<text x="56.3" y="243.2">/</text>
<text x="58.5" y="243.2">WE 7427501</text>
<text x="98" y="245.7">C101</text>
<text x="128.4" y="245.7">C102</text>
<text x="157.6" y="245.7">U601C</text>
<text x="186.9" y="245.7">C641</text>
<text x="212.3" y="245.7">R622</text>
<text x="242.7" y="245.7">C631</text>
<text x="270.7" y="245.7">C632</text>
<text x="98" y="248.7">100u</text>
<text x="103.2" y="248.7">/</text>
<text x="105.4" y="248.7">25V</text>
<text x="128.4" y="248.7">100n</text>
<text x="133.7" y="248.7">/</text>
<text x="135.9" y="248.7">50V</text>
<text x="140" y="248.7">X7R</text>
<text x="155.8" y="248.7">OPA1656ID</text>
<text x="186.9" y="248.7">100n</text>
<text x="192.1" y="248.7">/</text>
<text x="194.3" y="248.7">50V</text>
<text x="198.4" y="248.7">X7R</text>
<text x="204.9" y="248.7">P2.5mm</text>
<text x="212.3" y="248.7">10k</text>
<text x="216.3" y="248.7">/</text>
<text x="218.5" y="248.7">1%</text>
<text x="221.9" y="248.7">0.25W</text>
<text x="242.7" y="248.7">47u</text>
<text x="246.9" y="248.7">/</text>
<text x="249.1" y="248.7">25V</text>
<text x="270.7" y="248.7">100n</text>
<text x="275.9" y="248.7">/</text>
<text x="278.1" y="248.7">50V</text>
<text x="282.2" y="248.7">X7R</text>
</g>
<g font-size="1.5" fill="#0f0f0f">
<text x="135.5" y="61.4">VREF</text>
<text x="255.3" y="64">DRIVE_L</text>
<text x="35.6" y="66.5">GND</text>
<text x="340.4" y="80.5">CHASSIS</text>
<text x="369" y="81.8">HP_R</text>
<text x="369.2" y="79.2">HP_L</text>
<text x="369.8" y="84.3">GND</text>
<text x="287" y="98.3">GND</text>
<text x="340.4" y="98.3">HP_L</text>
<text x="135.5" y="135.1">VREF</text>
<text x="255.3" y="137.6">DRIVE_R</text>
<text x="340.4" y="154.1">CHASSIS</text>
<text x="287" y="171.9">GND</text>
<text x="340.4" y="171.9">HP_R</text>
<text x="348" y="175.7">DRIVE_R</text>
<text x="325.1" y="180.8">+5V</text>
<text x="332.7" y="180.8">GND</text>
<text x="337.8" y="183.4">DRIVE_L</text>
<text x="342.9" y="180.8">GND</text>
<text x="254" y="189.7">RELAY_LOW</text>
<text x="157.5" y="196.1">RELAY_LOW</text>
<text x="35.6" y="208.8">+5V</text>
<text x="35.6" y="206.2">GND</text>
<text x="254" y="207.5">+5V</text>
<text x="325.1" y="206.2">RELAY_LOW HP_L</text>
<text x="345.4" y="206.2">HP_R</text>
<text x="208.3" y="215.1">+5V_A</text>
<text x="157.5" y="216.4">GND</text>
<text x="124.5" y="230.3">GND</text>
<text x="208.3" y="232.9">VREF</text>
<text x="149.9" y="234.2">+5V_A</text>
<text x="182.9" y="238">+5V_A</text>
<text x="334.5" y="234.2">CHASSIS</text>
<text x="359.4" y="234.2">GND</text>
<text x="43.4" y="246.9">+5V</text>
<text x="64.8" y="246.9">+5V_A</text>
<text x="94" y="255.7">GND</text>
<text x="124.5" y="255.7">GND</text>
<text x="182.9" y="255.7">GND</text>
<text x="208.3" y="255.7">GND</text>
<text x="238.8" y="255.7">GND</text>
<text x="266.7" y="255.7">GND</text>
<text x="149.9" y="259.6">GND</text>
</g>
<g font-size="1.5" fill="#0000c2">
<text x="25.4" y="277.5">Regulated</text>
<text x="25.4" y="279.1">OPA1656ID:</text>
<text x="25.4" y="280.8">Inverting</text>
<text x="33.2" y="280.8">gain</text>
<text x="34.2" y="277.5">5V</text>
<text x="35.5" y="279.1">one</text>
<text x="37.2" y="277.5">+/-5%</text>
<text x="37.6" y="280.8">-10k/20k</text>
<text x="39.4" y="279.1">SOIC-8,</text>
<text x="44.1" y="277.5">/</text>
<text x="46.3" y="277.5">150mA.</text>
<text x="46.8" y="280.8">=</text>
<text x="46.9" y="279.1">1.27mm</text>
<text x="49.1" y="280.8">-0.5;</text>
<text x="53.1" y="277.5">32-300</text>
<text x="54.2" y="279.1">pitch;</text>
<text x="54.5" y="280.8">both</text>
<text x="59" y="280.8">inputs</text>
<text x="59.7" y="279.1">all</text>
<text x="60.5" y="277.5">ohm</text>
<text x="62.8" y="279.1">other</text>
<text x="64.8" y="277.5">headphones;</text>
<text x="64.8" y="280.8">held</text>
<text x="67.9" y="279.1">components</text>
<text x="69.2" y="280.8">at</text>
<text x="71.8" y="280.8">VREF ~2.5V.</text>
<text x="75.7" y="277.5">source</text>
<text x="78.3" y="279.1">THT.</text>
<text x="81.9" y="277.5">&lt;=1Vrms.</text>
<text x="25.4" y="282.5">10R</text>
<text x="25.4" y="284.2">HP_ENABLE:</text>
<text x="25.4" y="285.9">No</text>
<text x="28.5" y="285.9">onboard</text>
<text x="29.5" y="282.5">output</text>
<text x="35.5" y="282.5">isolation</text>
<text x="35.7" y="284.2">3.3V</text>
<text x="35.9" y="285.9">timer.</text>
<text x="40.1" y="284.2">HIGH</text>
<text x="41.5" y="285.9">Check</text>
<text x="43.4" y="282.5">BEFORE</text>
<text x="44.9" y="284.2">sources</text>
<text x="47.2" y="285.9">DC/transients,</text>
<text x="50.4" y="282.5">470u</text>
<text x="52" y="284.2">~5mA;</text>
<text x="55.4" y="282.5">caps;</text>
<text x="57.6" y="284.2">wait</text>
<text x="59.7" y="285.9">oscillation,</text>
<text x="60.6" y="282.5">+</text>
<text x="61.8" y="284.2">&gt;=5s</text>
<text x="63" y="282.5">toward</text>
<text x="67.3" y="284.2">after</text>
<text x="69.2" y="282.5">amplifier.</text>
<text x="69.5" y="285.9">noise</text>
<text x="72.1" y="284.2">stable</text>
<text x="74.7" y="285.9">and</text>
<text x="77.8" y="282.5">Relay</text>
<text x="77.9" y="284.2">supply/audio.</text>
<text x="78.6" y="285.9">clipping</text>
<text x="83.1" y="282.5">OFF grounds</text>
<text x="85.9" y="285.9">on</text>
<text x="88.9" y="285.9">dummy</text>
<text x="94.3" y="282.5">panel.</text>
<text x="95.4" y="285.9">loads.</text>
</g>
<g font-size="1.4" fill="#0000c2">
<text x="190" y="17.2">PIN</text>
<text x="193.5" y="17.2">GUIDE:</text>
<text x="199.5" y="17.2">IN</text>
<text x="204.3" y="17.2">into</text>
<text x="208.1" y="17.2">this</text>
<text x="211.9" y="17.2">board</text>
<text x="217.2" y="17.2">/</text>
<text x="219.2" y="17.2">OUT =</text>
<text x="225.4" y="17.2">out</text>
<text x="228.8" y="17.2">/</text>
<text x="230.8" y="17.2">I/O</text>
<text x="234.4" y="17.2">=</text>
<text x="236.7" y="17.2">both</text>
<text x="241" y="17.2">/</text>
<text x="243.1" y="17.2">GND =</text>
</g>
<g font-size="1.4" fill="#0f0f0f">
<text x="20.3" y="271">+5V</text>
<text x="45.7" y="271">+5V_A</text>
<text x="71.1" y="271">CHASSIS</text>
<text x="96.5" y="271">GND</text>
</g>
</svg>
